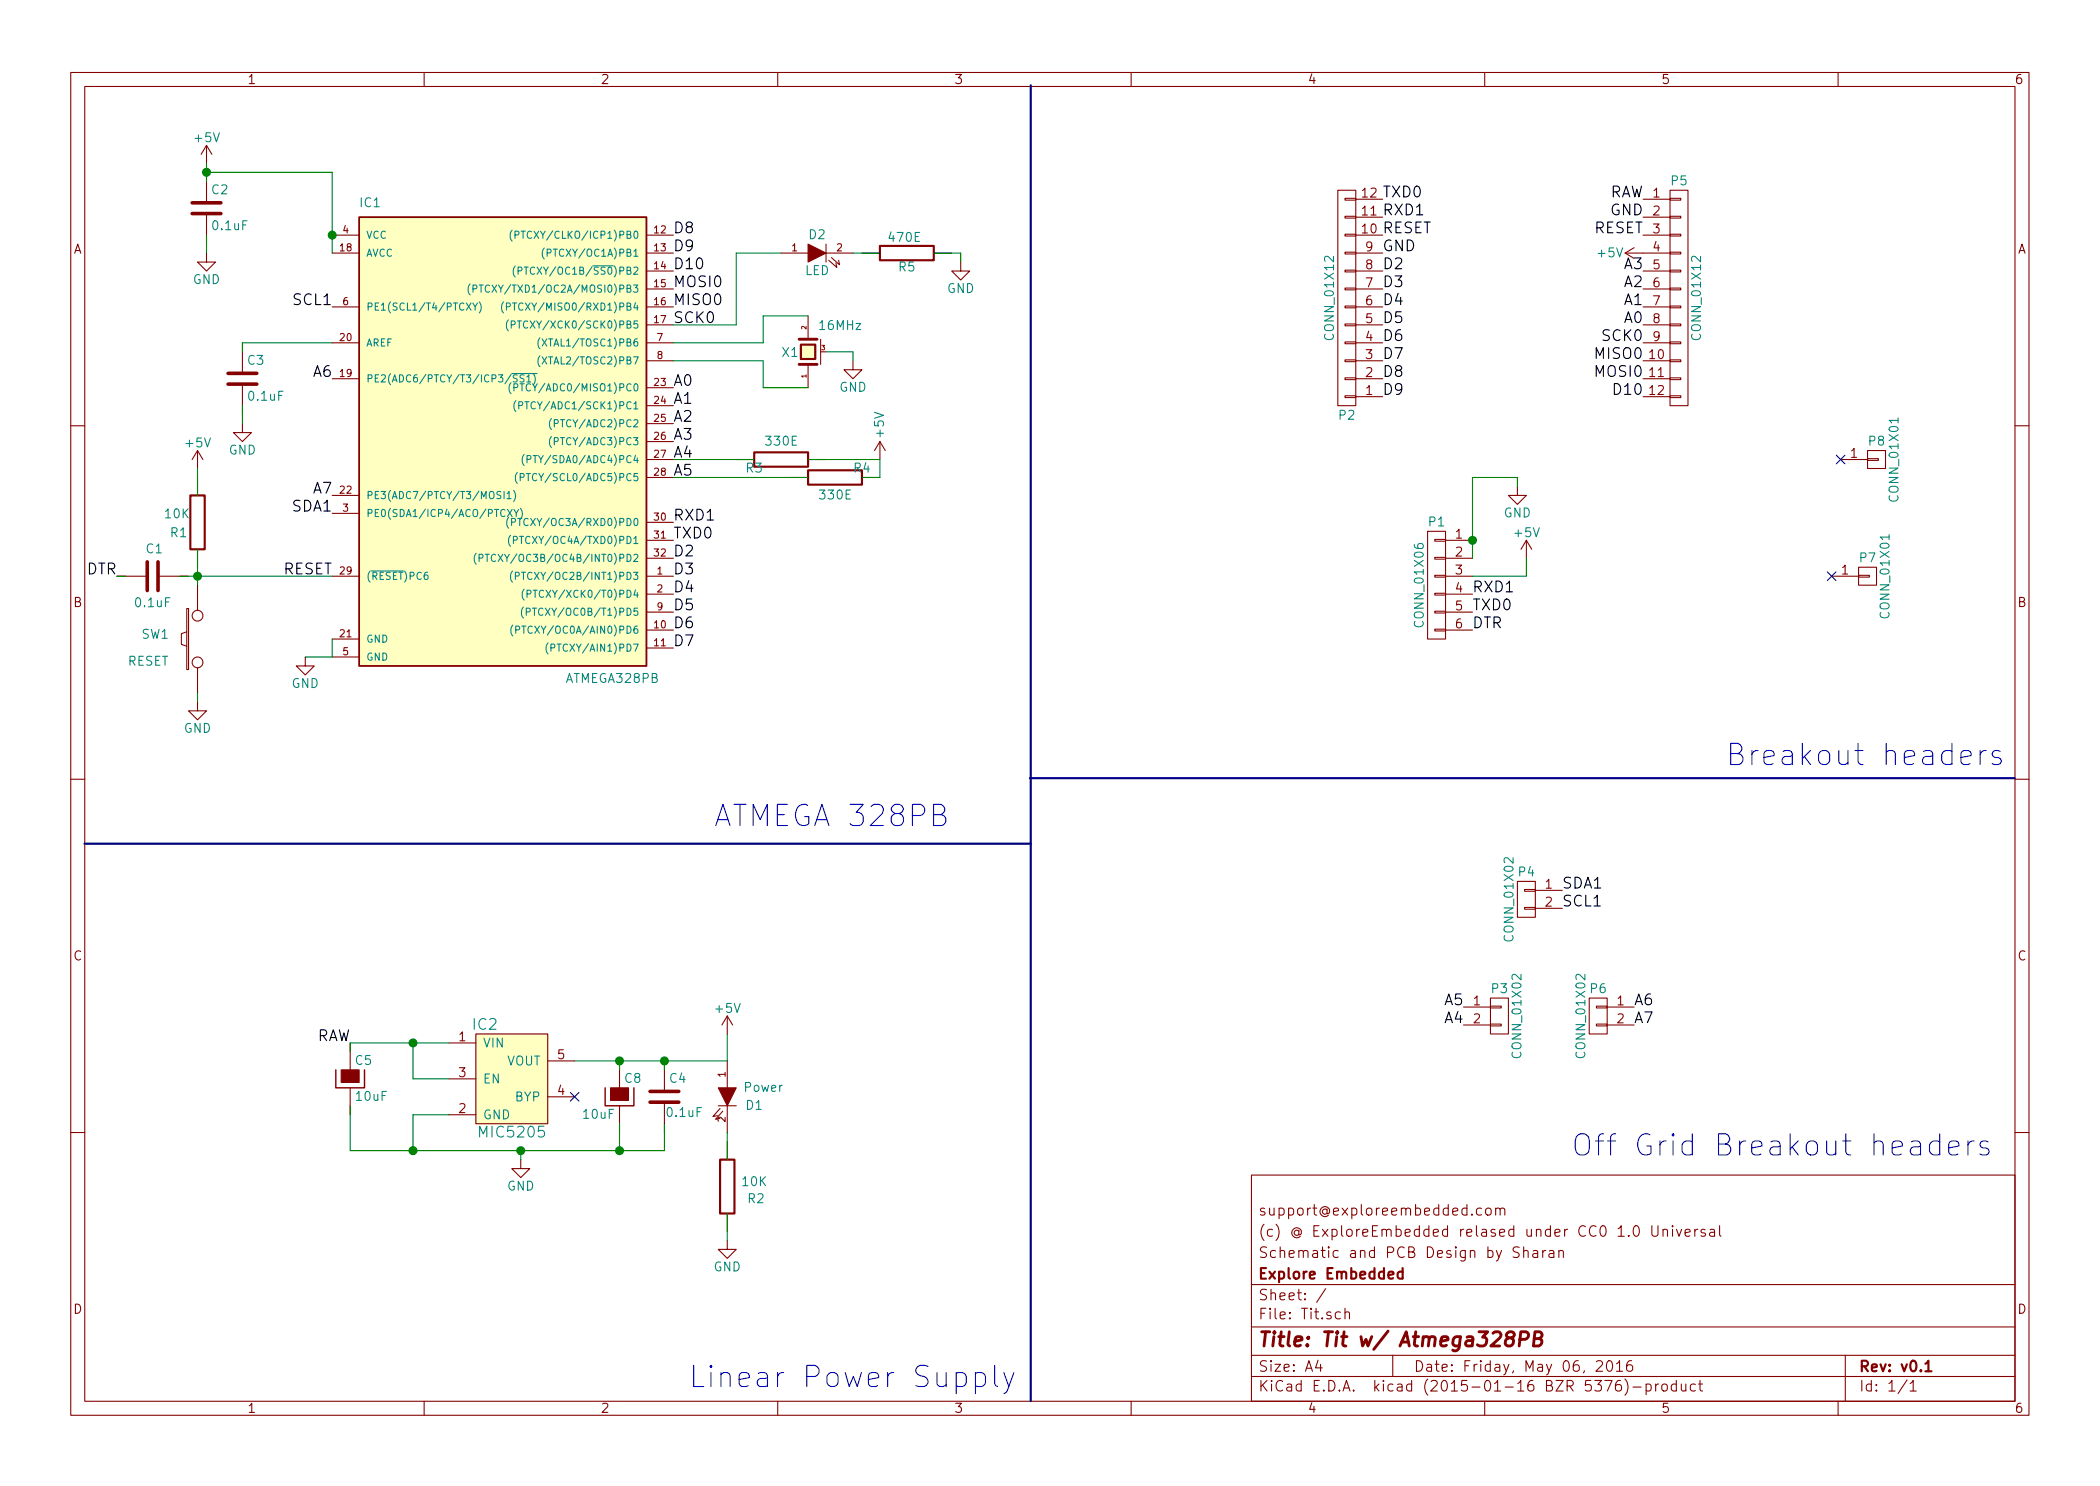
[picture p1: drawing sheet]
<svg xmlns="http://www.w3.org/2000/svg" width="297mm" height="210mm" viewBox="0 0 297 210" stroke-linecap="round" stroke-linejoin="round" font-family="sans-serif">
<g fill="none" stroke="#840000" stroke-width=".15">
<path d="M10 10.3h277v189.9h-277zM12 12.2h273v186.1h-273zM60 10.3v1.9M110 10.3v1.9M160 10.3v1.9M210 10.3v1.9M260 10.3v1.9M29.2 35.8v1.3h1.3l-1.3 1.2-1.3-1.2h1.3M29.2 20.6l.8 1.2M29.2 20.6l-.8 1.2M29.2 20.6v2.5M29.2 24.4v4.3"/>
<path d="M29.2 30.2v4.3M47 33.3h3.8M47 35.8h3.8M91.4 33.3h3.8M91.4 35.8h3.8M91.4 38.3h3.8M110.5 35.8h3.8M116.8 35.8h3.8M116.8 34.5v2.6M117.2 36.8l1.2 1-.2-.6M117.6 36.4l1.1 1.1-.1-.7M121.9 35.8h2.6"/>
<path d="M132.1 35.8h2.5M135.9 37.1v1.2h1.3l-1.3 1.3-1.3-1.3h1.3M189.2 26.9h2.6v30.5h-2.6zM190.2 28.1h1.6v.2h-1.6zM190.2 30.6h1.6v.3h-1.6zM190.2 33.1h1.6v.3h-1.6zM190.2 35.7h1.6v.2h-1.6zM190.2 38.2h1.6v.3h-1.6zM191.8 33.3h3.8M191.8 35.8h3.8M191.8 38.3h3.8M191.8 30.7h3.8"/>
<path d="M191.8 28.2h3.8M229.9 35.8h6.3M229.9 35.8l1.2 .8M231.1 35l-1.2 .8M232.4 33.3h3.8M232.4 38.3h3.8M232.4 30.7h3.8M232.4 28.2h3.8M236.2 26.9h2.6v30.5h-2.6zM236.2 38.2h1.5v.3h-1.5zM236.2 35.7h1.5v.2h-1.5zM236.2 33.1h1.5v.3h-1.5z"/>
<path d="M236.2 30.6h1.5v.3h-1.5zM236.2 28.1h1.5v.2h-1.5zM34.3 59.9v1.3h1.3l-1.3 1.3-1.3-1.3h1.3M34.3 48.5v4.3M34.3 54.4v4.3M47 43.4h3.8M47 48.5h3.8M47 53.6h3.8M91.4 43.4h3.8M91.4 48.5h3.8M91.4 51h3.8M91.4 54.9h3.8"/>
<path d="M91.4 57.4h3.8M91.4 40.9h3.8M91.4 59.9h3.8M91.4 46h3.8M114.3 44.7v3.3M114.3 51.6v3.3M116.1 48v3.6M120.6 51v1.3h1.3l-1.3 1.3-1.2-1.3h1.2M190.2 40.8h1.6v.2h-1.6zM190.2 43.3h1.6v.3h-1.6zM190.2 45.8h1.6v.3h-1.6zM190.2 48.4h1.6v.2h-1.6z"/>
<path d="M190.2 50.9h1.6v.3h-1.6zM190.2 53.5h1.6v.2h-1.6zM190.2 56h1.6v.3h-1.6zM191.8 43.4h3.8M191.8 48.5h3.8M191.8 51h3.8M191.8 40.9h3.8M191.8 46h3.8M191.8 53.6h3.8M191.8 56.1h3.8M232.4 43.4h3.8M232.4 48.5h3.8"/>
<path d="M232.4 51h3.8M232.4 40.9h3.8M232.4 46h3.8M232.4 53.6h3.8M232.4 56.1h3.8M236.2 56h1.5v.3h-1.5zM236.2 53.5h1.5v.2h-1.5zM236.2 50.9h1.5v.3h-1.5zM236.2 48.4h1.5v.2h-1.5zM236.2 45.8h1.5v.3h-1.5zM236.2 43.3h1.5v.3h-1.5zM236.2 40.8h1.5v.2h-1.5z"/>
<path d="M10 60.2h2M27.9 63.7v2.6M27.9 67.6v2.5M27.9 77.7v2.6M27.9 63.7l-.7 1.3M27.9 63.7l.8 1.3M47 72.6h3.8M47 70.1h3.8M91.4 73.9h3.8M91.4 76.4h3.8M91.4 79h3.8M91.4 62.5h3.8"/>
<path d="M91.4 65h3.8M91.4 67.6h3.8M104.1 65h2.6M111.8 67.6h2.5M114.3 65h2.5M121.9 67.6h2.6M124.5 62.5l-.8 1.2M124.5 62.5v2.5M124.5 62.5l.7 1.2M201.9 75.2h2.6v15.2h-2.6zM202.9 78.9h1.6v.2h-1.6zM202.9 76.3h1.6v.3h-1.6z"/>
<path d="M204.5 76.4h3.8M204.5 79h3.8M214.6 68.8v1.3h1.3l-1.3 1.3-1.2-1.3h1.2M215.9 76.4l-.8 1.3M215.9 76.4v2.6M215.9 76.4l.8 1.3M260.3 65h3.9M264.2 64.9h1.5v.2h-1.5zM264.2 63.7h2.5v2.6h-2.5zM285 60.2h2M16.5 81.5h4.3M22.4 81.5h4.3"/>
<path d="M26.4 86.1h.3v8.6h-.3zM26.4 89.4l-.7 .3v1.5l.7 .2M27.9 99.3v1.3h1.3l-1.3 1.2-1.2-1.2h1.2M27.9 82.8v3.6M27.9 94.5v3.5M43.2 93v1.2h1.2l-1.2 1.3-1.3-1.3h1.3M47 81.5h3.8M47 93h3.8M47 90.4h3.8M91.4 81.5h3.8M91.4 84.1h3.8M91.4 86.6h3.8"/>
<path d="M91.4 89.1h3.8M91.4 91.7h3.8M202.9 89h1.6v.3h-1.6zM202.9 86.5h1.6v.2h-1.6zM202.9 83.9h1.6v.3h-1.6zM202.9 81.4h1.6v.3h-1.6zM204.5 81.5h3.8M204.5 84.1h3.8M204.5 86.6h3.8M204.5 89.1h3.8M259.1 81.5h3.8M262.9 81.4h1.5v.3h-1.5z"/>
<path d="M262.9 80.3h2.5v2.5h-2.5zM10 110.3h2M285 110.3h2M214.6 124.7h2.6v5.1h-2.6zM215.6 128.4h1.6v.2h-1.6zM215.6 125.9h1.6v.2h-1.6zM217.2 126h3.8M217.2 128.5h3.8M49.5 147.6v3.8M49.5 153.9v3.8M63.5 147.6h3.8M63.5 157.7h3.8"/>
<path d="M63.5 152.6h3.8M67.3 146.3h10.2v12.7h-10.2zM77.5 155.2h3.8M77.5 150.1h3.8M87.6 150.1v3.8M87.6 156.5v3.8M94 150.1v4.3M94 156v4.3M101.6 156.5h2.5M101.9 156.8l-1.1 1.2 .7-.1M102.2 157.2l-1 1.2 .7-.2M102.9 143.8v2.5"/>
<path d="M102.9 150.1v3.8M102.9 156.5v3.8M102.9 143.8l-.8 1.2M102.9 143.8l.7 1.2M207 142.5h3.8M207 145h3.8M210.8 144.9h1.5v.3h-1.5zM210.8 142.4h1.5v.2h-1.5zM210.8 141.2h2.6v5.1h-2.6zM224.8 141.2h2.5v5.1h-2.5zM225.8 144.9h1.5v.3h-1.5zM225.8 142.4h1.5v.2h-1.5z"/>
<path d="M227.3 142.5h3.8M227.3 145h3.8M10 160.2h2M73.7 164.1v1.2h1.2l-1.2 1.3-1.3-1.3h1.3M102.9 175.5v1.3h1.2l-1.2 1.2-1.3-1.2h1.3M102.9 161.5v2.6M102.9 171.7v2.5M177 166.3h108v32h-108zM209.5 171l-.4-.1-.3 .3 .1 .6 .2 .1h.4M210.2 171.1a.41 .41 0 0 1 .7 .1v.4a.41 .41 0 0 1-.4 .3 .41 .41 0 0 1-.4-.3zM211.6 171.1a.38 .38 0 0 1 .6 0v.8M211.6 170.9v1"/>
<path d="M212.2 171.1a.36 .36 0 0 1 .3-.2 .36 .36 0 0 1 .4 .2v.8M214.9 176.5l-.2-.1-.5 .1a.35 .35 0 0 0-.2 .4 .35 .35 0 0 0 .3 .2l.4 .2a.35 .35 0 0 1 .2 .3 .35 .35 0 0 1-.3 .3l-.6-.1M215.5 177.1a.38 .38 0 0 1 .7 0v.8M215.5 176.4v1.5M216.9 177l.1-.1 .4 .1 .1 .9M217.5 177.3l-.5 .1-.2 .2 .1 .2 .1 .1 .5-.1M218.2 176.9v1M218.6 176.9l-.2 .1-.2 .2M219.2 177l.1-.1 .4 .1 .1 .9M219.8 177.3l-.5 .1-.2 .2 .1 .2 .1 .1 .5-.1M220.5 177.1a.38 .38 0 0 1 .6 0v.8M220.5 176.9v1"/>
<path d="M233.7 173.4v1.2l.2 .3h.3l.3-.3v-1.2M235.2 174.1a.38 .38 0 0 1 .7 0v.8M235.2 173.9v1M236.6 173.4l-.1 .1 .1 .1 .1-.1-.1-.1v.2M236.6 173.9v1M237.1 173.9l.4 1 .4-1M238.4 174.4l.7-.1-.1-.3-.4-.1-.2 .2v.7l.2 .1 .4-.1M239.7 173.9v1M240.2 173.9l-.3 .1-.2 .2M241.2 174a.37 .37 0 0 0-.6 .1v.1a.54 .54 0 0 0 .6 .3v.1v.2l-.2 .1-.4-.1M241.9 174l.1-.1 .5 .1v.9M242.5 174.3l-.5 .1-.2 .2 .1 .2 .1 .1 .5-.1"/>
<path d="M243.2 173.4v1.3l.2 .2M285 160.2h2M60 198.3v1.9M110 198.3v1.9M160 198.3v1.9M177 194.8h108M177 191.8h108M177 187.8h108M177 181.8h108M186.4 192.5l-.3 1h.9M186.8 193v1M187.5 182.3l-1.3 2"/>
<path d="M189.6 185.7l-.4-.1-.3 .3 .1 .6 .2 .1 .4-.1M190.2 185.7a.38 .38 0 0 1 .7 .1v.8M190.2 185.1v1.5M197 191.8v3M210 198.3v1.9M225.8 192.7l.2-.2 .5 .1a.37 .37 0 0 1 .1 .6l-.9 .8h1M227 195.3h1l-.6 1.5M227.4 192.7a.35 .35 0 0 1 .3-.2 .35 .35 0 0 1 .3 .3 .77 .77 0 0 1-.4 1.2 .9 .9 0 0 1-.2-1.3zM228.7 193l.4-.5v1.5M228.7 194h.8M229.2 195.3a.59 .59 0 0 0-.7 .7l.1 .7 .2 .1h.3l.2-.1 .1-.5-.2-.2-.4-.1-.3 .3M229.8 195.1a1.71 1.71 0 0 1 0 2.3"/>
<path d="M230.8 192.5a.59 .59 0 0 0-.7 .7v.7l.3 .1h.3l.2-.1v-.5l-.1-.2-.4-.1-.3 .3M231 196.3h1.1M232.8 195.9a.48 .48 0 0 1 .7 .1l.1 .1-.1 .6a.48 .48 0 0 1-.7 0M232.8 195.8v1.5M234.2 195.8v1M234.6 195.8l-.3 .1-.1 .2M235.1 196a.41 .41 0 0 1 .7 .1v.4a.41 .41 0 0 1-.4 .3 .41 .41 0 0 1-.3-.3zM237.1 195.9l-.4-.1-.3 .3 .1 .6 .2 .1 .4-.1M237.1 195.3v1.5M237.8 195.8l.1 .9a.4 .4 0 0 0 .6 0M238.5 195.8v1M239.8 195.9l-.4-.1-.3 .3 .1 .6 .2 .1 .4-.1"/>
<path d="M240.3 195.8h.5M240.5 195.3v1.3l.2 .2h.1M260 198.3v1.9M261 191.8v6.5M269.7 195.2l-1.2 2M270.2 195.8l.4-.5v1.5M270.2 196.8h.8"/>
<circle cx="27.9" cy="87.1" r=".76"/>
<circle cx="27.9" cy="93.7" r=".76"/>
</g>
<path d="M124.5 34.8h7.6v2h-7.6zM113.3 48.8h2v2h-2zM26.9 70.1h2.1v7.6h-2.1zM106.7 64h7.6v2h-7.6zM114.3 66.5h7.6v2.1h-7.6zM101.9 164.1h2v7.6h-2zM198.4 179.4v1.5M198.4 180l-.4-.1-.3 .3 .1 .6 .2 .1 .4-.1M272.3 193l.5-.5v1.5M272.3 194h.9" fill="none" stroke="#840000" stroke-width=".3"/>
<path d="M113 51.6h2.6M113 48h2.6M213.4 189.3a.44 .44 0 0 1-.3-.5 .44 .44 0 0 1 .4-.4l.6 .1 .1 .3-.1 .3-.3 .2a.65 .65 0 0 0-.8 .3 .65 .65 0 0 0 .1 .7l.5 .1a.68 .68 0 0 0 .4-1l-.2-.1M215 189.5h.7a.56 .56 0 0 0 .5-.5 .56 .56 0 0 0-.3-.6h-.8l-.2 2M217 189.4h.7a.5 .5 0 0 0 .4-.4 .5 .5 0 0 0-.3-.6h-.7l-.2 2h.8a.53 .53 0 0 0 .4-.5 .53 .53 0 0 0-.4-.5" fill="none" stroke="#840000" stroke-width=".41"/>
<path d="M47.5 151.4v2.5h4.1v-2.5M85.6 153.9v2.6h4.1v-2.6" fill="none" stroke="#840000" stroke-width=".2"/>
<g fill="#840000" stroke="#840000" stroke-width=".15">
<path d="M48.3 151.4h2.5v1.8h-2.5z"/>
<path d="M101.6 153.9h2.5l-1.2 2.6z"/>
<path d="M86.4 153.9h2.5v1.8h-2.5z"/>
<path d="M114.3 34.5l2.5 1.3-2.5 1.3z"/>
</g>
<g fill="#ffffc2" stroke="#ffffc2" stroke-width=".25">
<path d="M50.8 30.7h40.6v63.5h-40.6z"/>
<path d="M67.3 146.3h10.2v12.7h-10.2z"/>
<path d="M113.3 48.8h2v2h-2z"/>
</g>
<path d="M50.8 30.7h40.6v63.5h-40.6z" fill="none" stroke="#840000" stroke-width=".25"/>
<g fill="none" stroke="#008484" stroke-width=".15">
<path d="M72.4 32.6a1.2 1.2 0 0 0 0 1.5M72.8 33.2h.5l.1-.2-.1-.2-.5-.1v1M72.9 37.6a1.2 1.2 0 0 0 0 1.6M73.3 38.3h.5v-.2v-.3h-.5v1M74.1 37.8h.6M77 35.1a1.2 1.2 0 0 0 0 1.5M83.8 37.6h2.9M66 42.9l.6 1M66.5 40.2a1.2 1.2 0 0 0 0 1.5M66.6 42.9l-.6 1M66.9 42.9l.3 .5 .3-.5M66.9 40.9l.5-.1 .1-.1-.1-.3-.5-.1v1"/>
<path d="M67.2 43.4v.5M67.8 40.3h.6M67.8 42.7a1.2 1.2 0 0 1 0 1.6M68 40.3v1M71.2 42.7a1.2 1.2 0 0 0 0 1.6M71.6 43.4h.5l.1-.2-.1-.3h-.5v1M71.9 45.3a1.2 1.2 0 0 0 0 1.5M72.3 54.1a1.2 1.2 0 0 0 0 1.6M72.3 45.9h.5l.1-.2-.1-.2-.5-.1v1M72.4 52.9h3.6M72.5 42.9h.6M72.7 54.8h.5l.1-.2-.1-.2-.5-.1v1"/>
<path d="M73 56.7a1.2 1.2 0 0 0 0 1.5M73.2 53.1l-.4-.1-.2 .2 .1 .3 .4 .2v.2l-.1 .1h-.4M73.2 45.4h.6M73.4 57.4l.5-.1v-.1v-.3l-.5-.1v1.1M74.1 53.1l-.4-.1-.1 .2v.3l.5 .2v.2l-.2 .1h-.3M74.5 53.3l.3-.3v1M75.4 52.9a1.2 1.2 0 0 1 0 1.5M76.4 47.8a1.2 1.2 0 0 0 0 1.5M76.4 50.3a1.2 1.2 0 0 0 0 1.6M76.7 47.9l.6 1.1M76.7 50.5l.6 1M77.3 47.9l-.6 1.1"/>
<path d="M77.3 50.5l-.6 1M78 59.2a1.2 1.2 0 0 0 0 1.6M67.4 78.3a1.2 1.2 0 0 0 0 1.5M67.8 79l.4-.1 .1-.1-.1-.3-.4-.1v1M68.6 78.4h.6M68.9 78.4v1M70.1 78.5a.4 .4 0 0 0-.5 0 .4 .4 0 0 0-.1 .5 .37 .37 0 0 0 .2 .4 .37 .37 0 0 0 .4-.1M70.8 69.6l-.3-.1-.2 .2 .1 .3 .4 .2v.3l-.1 .1-.4-.1M71.3 69.5v1.1M71.7 69.8l.3-.3v1.1M71.7 70.6h.6M71.8 72.1l.6 1"/>
<path d="M72 73.2a1.2 1.2 0 0 0 0 1.5M72.2 75.7a1.2 1.2 0 0 0 0 1.6M72.4 73.9l.4-.1 .1-.1-.1-.3-.4-.1v1.1M72.4 72.1l-.6 1M72.6 76.4h.5l.1-.2-.1-.3h-.5v1M72.6 69.4a1.2 1.2 0 0 1 0 1.5M72.7 72.1l.3 .5 .4-.5M73 72.6v.5M73.2 66.8a1.2 1.2 0 0 0 0 1.6M73.6 67.5h.5v-.2v-.2l-.5-.1v1M73.6 71.9a1.2 1.2 0 0 1 0 1.6M74.1 64.3a1.2 1.2 0 0 0 0 1.6"/>
<path d="M74.5 65l.5-.1 .1-.1-.1-.3h-.5v1M78 61.8a1.2 1.2 0 0 0 0 1.5M52.5 80.8h4.6M72.5 80.8a1.2 1.2 0 0 0 0 1.6M72.5 88.4a1.2 1.2 0 0 0 0 1.6M72.9 81.5h.5l.1-.2-.1-.3h-.5v1M72.9 89.1h.5l.1-.2-.1-.3h-.5v1M73.8 81h.5M74 85.9a1.2 1.2 0 0 0 0 1.5M74.1 83.4a1.2 1.2 0 0 0 0 1.5M74.4 86.6l.5-.1 .1-.1-.1-.3-.5-.1v1.1M74.5 84h.5l.1-.2-.1-.2-.5-.1v1"/>
<path d="M77.5 91a1.2 1.2 0 0 0 0 1.5M77.9 91.7l.5-.1 .1-.1-.1-.3-.5-.1v1"/>
</g>
<path d="M27.2 30.2h4M27.2 28.7h4M32.3 54.4h4M32.3 52.8h4M20.8 79.5v4.1M22.4 79.5v4.1M91.9 156h4.1M91.9 154.4h4.1" fill="none" stroke="#840000" stroke-width=".51"/>
<path d="M145.8 12.1v186.1M11.9 119.4h133.9M145.7 110.1h139.3" fill="none" stroke="#000084" stroke-width=".3"/>
<g fill="none" stroke="#0000c2" stroke-width=".15">
<path d="M132.1 115.3h.9a.74 .74 0 0 0 .6-.8 .74 .74 0 0 0-.6-.7h-.9v3h1.1a.78 .78 0 0 0 .6-.8 .78 .78 0 0 0-.8-.7M277.4 107.2l1.4-.3-.1-.6-.3-.1h-.6l-.3 .1-.1 .3v1.2l.1 .2 .3 .2h.6l.3-.2M280.1 106.2v2M280.9 106.2a.73 .73 0 0 0-.8 .6M282.9 106.3l-.2-.1h-.5l-.3 .1-.1 .3 .1 .4 1 .3 .2 .3-.2 .4-.2 .2h-.6l-.3-.2M274.4 161.6a.96 .96 0 0 0-1.5 .4v.9l.2 .2a.99 .99 0 0 0 1.3 .2M274.4 160.4v3M275.6 162.4l1.5-.3-.2-.5-.2-.2h-.6l-.3 .2-.2 .3v1.1l.2 .3 .3 .1h.6l.2-.1M278.4 161.4v2M279.2 161.4a.73 .73 0 0 0-.8 .6M281.2 161.6l-.3-.2h-.4l-.3 .2-.1 .3 .1 .4 1 .3 .2 .3-.2 .4-.3 .1h-.5l-.3-.1M138 194.3l.3-.1h.5l.3 .1 .3 .5v.8l-.3 .5-.3 .1h-.5l-.3-.1"/>
<path d="M138 194.2v3M140.7 193.2v2.6l.1 .3 .3 .1M142 194.2l.7 2M143.4 194.2l-1 2.7-.4 .3"/>
</g>
<g fill="none" stroke="#008400" stroke-width=".15">
<path d="M29.2 24.4h17.8v11.4M29.2 23.1v2.5M29.2 33.3v2.5M110.5 35.8h-6.4v10.2h-8.9M120.6 35.8h3.9M132.1 35.8h3.8v1.3M34.3 57.4v2.5M47 48.5h-12.7v1.3M95.2 51h12.7v3.9h6.4M114.3 44.7h-6.4v3.8h-12.7M116.8 49.8h3.8v1.2M27.9 66.3v3.8"/>
<path d="M27.9 77.7v5.1M95.2 67.6h19.1M95.2 65h11.5M114.3 65h10.2v2.6h-2.6M214.6 68.8v-1.2h-6.3v11.4M215.9 79v2.5h-7.6M16.5 81.5h1.3M25.4 81.5h21.6M27.9 98v1.3M47 90.4v2.6h-3.8M49.5 156.5v6.3h44.5v-3.8M58.4 147.6v5h5.1"/>
<path d="M63.5 147.6h-14v1.2M63.5 157.7h-5.1v5.1M87.6 150.1v1.3M87.6 159v3.8M94 150.1v1.3M102.9 146.3v3.8h-21.6M73.7 162.8v1.3M102.9 160.3v3.8M102.9 171.7v3.8"/>
</g>
<g fill="#008400" stroke="#008400" stroke-width=".25">
<circle cx="208.3" cy="76.4" r=".51"/>
<circle cx="87.6" cy="150.1" r=".51"/>
<circle cx="94" cy="150.1" r=".51"/>
<circle cx="58.4" cy="147.6" r=".51"/>
<circle cx="87.6" cy="162.8" r=".51"/>
<circle cx="58.4" cy="162.8" r=".51"/>
<circle cx="73.7" cy="162.8" r=".51"/>
<circle cx="47" cy="33.3" r=".51"/>
<circle cx="27.9" cy="81.5" r=".51"/>
<circle cx="29.2" cy="24.4" r=".51"/>
</g>
<path d="M259.7 64.4l1.3 1.2M261 64.4l-1.3 1.2M258.5 80.9l1.2 1.2M259.7 80.9l-1.2 1.2M80.7 154.6l1.2 1.2M81.9 154.6l-1.2 1.2" fill="none" stroke="#000084" stroke-width=".15"/>
<g font-size="4.2" fill="#0000c2">
<text x="244.1" y="108.3">Breakout headers</text>
<text x="101" y="117">ATMEGA 328PB</text>
<text x="222.2" y="163.6">Off Grid Breakout headers</text>
<text x="97.4" y="196.3">Linear Power Supply</text>
</g>
<text font-size="2.8" fill="#840000" x="178" y="190.5">Title: Tit w/ Atmega328PB</text>
<g font-size="2.1">
<text x="195.6" y="27.9">TXD0</text>
<text x="227.3" y="27.9">RAW</text>
<text x="95.2" y="33">D8</text>
<text x="95.2" y="35.6">D9</text>
<text x="195.6" y="30.5">RXD1</text>
<text x="195.6" y="33">RESET</text>
<text x="195.6" y="35.6">GND</text>
<text x="225.3" y="33">RESET</text>
<text x="227.7" y="30.5">GND</text>
<text x="95.2" y="38.1">D10</text>
<text x="95.2" y="40.6">MOSI0</text>
<text x="195.6" y="38.1">D2</text>
<text x="195.6" y="40.6">D3</text>
<text x="229.7" y="38.1">A3</text>
<text x="229.7" y="40.6">A2</text>
<text x="41.6" y="43.2">SCL1</text>
<text x="95.2" y="43.2">MISO0</text>
<text x="95.2" y="45.7">SCK0</text>
<text x="195.6" y="43.2">D4</text>
<text x="195.6" y="45.7">D5</text>
<text x="229.7" y="43.2">A1</text>
<text x="229.7" y="45.7">A0</text>
<text x="44.3" y="53.3">A6</text>
<text x="195.6" y="48.3">D6</text>
<text x="195.6" y="50.8">D7</text>
<text x="195.6" y="53.3">D8</text>
<text x="225.8" y="50.8">MISO0</text>
<text x="225.8" y="53.3">MOSI0</text>
<text x="226.7" y="48.3">SCK0</text>
<text x="95.2" y="59.7">A2</text>
<text x="95.2" y="57.1">A1</text>
<text x="95.2" y="54.6">A0</text>
<text x="195.6" y="55.9">D9</text>
<text x="228.5" y="55.9">D10</text>
<text x="95.2" y="62.2">A3</text>
<text x="95.2" y="64.8">A4</text>
<text x="44.3" y="69.8">A7</text>
<text x="95.2" y="67.3">A5</text>
<text x="41.3" y="72.4">SDA1</text>
<text x="95.2" y="76.2">TXD0</text>
<text x="95.2" y="73.7">RXD1</text>
<text x="12.1" y="81.3">DTR</text>
<text x="39.9" y="81.3">RESET</text>
<text x="95.2" y="78.7">D2</text>
<text x="95.2" y="81.3">D3</text>
<text x="95.2" y="83.8">D4</text>
<text x="208.3" y="83.8">RXD1</text>
<text x="95.2" y="86.4">D5</text>
<text x="95.2" y="88.9">D6</text>
<text x="208.3" y="86.4">TXD0</text>
<text x="208.3" y="88.9">DTR</text>
<text x="95.2" y="91.4">D7</text>
<text x="221" y="125.7">SDA1</text>
<text x="221" y="128.3">SCL1</text>
<text x="204.3" y="142.2">A5</text>
<text x="231.1" y="142.2">A6</text>
<text x="44.4" y="147.3">RAW</text>
<text x="204.3" y="144.8">A4</text>
<text x="231.1" y="144.8">A7</text>
</g>
<g font-size="2.1" fill="#008484">
<text x="66.9" y="145.7">IC2</text>
<text x="68.1" y="161">MIC5205</text>
</g>
<g font-size="2.1" fill="#840000">
<text x="178" y="172">support@exploreembedded.com</text>
<text x="178" y="178">Schematic and PCB Design by Sharan</text>
<text x="178" y="175">(c) @ ExploreEmbedded relased under CC0 1.0 Universal</text>
<text x="178" y="184">Sheet: /</text>
<text x="178" y="181">Explore Embedded</text>
<text x="178" y="186.7">File: Tit.sch</text>
<text x="178" y="196.9">KiCad E.D.A. kicad (2015-01-16 BZR 5376)-product</text>
<text x="178" y="194.1">Size: A4</text>
<text x="200" y="194.1">Date: Friday, May 06, 2016</text>
<text x="263" y="194.1">Rev: v0.1</text>
<text x="263" y="196.9">Id: 1/1</text>
</g>
<g font-size="1.8" fill="#840000">
<text x="35" y="11.9">1</text>
<text x="85" y="11.9">2</text>
<text x="135" y="11.9">3</text>
<text x="185" y="11.9">4</text>
<text x="235" y="11.9">5</text>
<text x="285" y="11.9">6</text>
<text x="192.7" y="27.9">12</text>
<text x="233.8" y="27.9">1</text>
<text x="10.4" y="35.9">A</text>
<text x="192.7" y="33">10</text>
<text x="192.7" y="30.5">11</text>
<text x="193.2" y="35.6">9</text>
<text x="233.8" y="30.5">2</text>
<text x="233.8" y="33">3</text>
<text x="233.8" y="35.6">4</text>
<text x="285.4" y="35.9">A</text>
<text x="193.2" y="40.6">7</text>
<text x="193.2" y="38.1">8</text>
<text x="233.8" y="38.1">5</text>
<text x="233.8" y="40.6">6</text>
<text x="193.2" y="45.7">5</text>
<text x="193.2" y="43.2">6</text>
<text x="233.8" y="43.2">7</text>
<text x="233.8" y="45.7">8</text>
<text x="193.2" y="53.3">2</text>
<text x="193.2" y="50.8">3</text>
<text x="193.2" y="48.3">4</text>
<text x="233.3" y="50.8">10</text>
<text x="233.3" y="53.3">11</text>
<text x="233.8" y="48.3">9</text>
<text x="193.2" y="55.9">1</text>
<text x="233.3" y="55.9">12</text>
<text x="261.8" y="64.8">1</text>
<text x="205.9" y="76.2">1</text>
<text x="205.9" y="78.7">2</text>
<text x="205.9" y="81.3">3</text>
<text x="205.9" y="83.8">4</text>
<text x="260.5" y="81.3">1</text>
<text x="10.4" y="85.9">B</text>
<text x="205.9" y="86.4">5</text>
<text x="205.9" y="88.9">6</text>
<text x="285.4" y="85.9">B</text>
<text x="218.6" y="125.7">1</text>
<text x="218.6" y="128.3">2</text>
<text x="10.4" y="135.9">C</text>
<text x="285.4" y="135.9">C</text>
<text x="208.4" y="142.2">1</text>
<text x="228.8" y="142.2">1</text>
<text x="64.9" y="147.3">1</text>
<text x="78.9" y="149.9">5</text>
<text x="208.4" y="144.8">2</text>
<text x="228.8" y="144.8">2</text>
<text x="64.9" y="152.4">3</text>
<text x="78.9" y="154.9">4</text>
<text x="64.9" y="157.5">2</text>
<text x="10.4" y="185.9">D</text>
<text x="285.4" y="185.9">D</text>
<text x="35" y="199.9">1</text>
<text x="85" y="199.9">2</text>
<text x="135" y="199.9">3</text>
<text x="185" y="199.9">4</text>
<text x="235" y="199.9">5</text>
<text x="285" y="199.9">6</text>
</g>
<g font-size="1.8" fill="#008484">
<text x="27.6" y="20.1">+5V</text>
<text x="30" y="27.5">C2</text>
<text x="51" y="29.3">IC1</text>
<text x="236.4" y="26.2">P5</text>
<text x="30.2" y="32.6">0.1uF</text>
<text x="114.5" y="33.8">D2</text>
<text x="125.8" y="34.2">470E</text>
<text x="27.3" y="40.2">GND</text>
<text x="113.8" y="38.9">LED</text>
<text x="127.2" y="38.4">R5</text>
<text x="133.9" y="41.4">GND</text>
<text x="226.1" y="36.4">+5V</text>
<text x="116" y="46.7">16MHz</text>
<text x="188.7" y="47.8" transform="rotate(-90 188.7 47.8)">CONN_01X12</text>
<text x="240.6" y="47.8" transform="rotate(-90 240.6 47.8)">CONN_01X12</text>
<text x="35.1" y="51.6">C3</text>
<text x="110.7" y="50.5">X1</text>
<text x="35.3" y="56.7">0.1uF</text>
<text x="118.7" y="55.4">GND</text>
<text x="189.4" y="59.4">P2</text>
<text x="26.3" y="63.3">+5V</text>
<text x="32.3" y="64.3">GND</text>
<text x="108.4" y="63">330E</text>
<text x="125" y="61.8" transform="rotate(-90 125 61.8)">+5V</text>
<text x="264.4" y="63">P8</text>
<text x="105.6" y="66.8">R3</text>
<text x="116.1" y="70.7">330E</text>
<text x="120.8" y="66.8">R4</text>
<text x="268.5" y="70.7" transform="rotate(-90 268.5 70.7)">CONN_01X01</text>
<text x="23.4" y="73.3">10K</text>
<text x="24.2" y="76">R1</text>
<text x="202.1" y="74.5">P1</text>
<text x="212.7" y="73.2">GND</text>
<text x="214.3" y="76">+5V</text>
<text x="20.7" y="78.3">C1</text>
<text x="263.1" y="79.5">P7</text>
<text x="19.3" y="85.9">0.1uF</text>
<text x="201.4" y="88.4" transform="rotate(-90 201.4 88.4)">CONN_01X06</text>
<text x="267.3" y="87.2" transform="rotate(-90 267.3 87.2)">CONN_01X01</text>
<text x="18" y="94.2">RESET</text>
<text x="20" y="90.4">SW1</text>
<text x="41.2" y="97.3">GND</text>
<text x="80.1" y="96.6">ATMEGA328PB</text>
<text x="26" y="103.7">GND</text>
<text x="214.8" y="124">P4</text>
<text x="214.1" y="132.9" transform="rotate(-90 214.1 132.9)">CONN_01X02</text>
<text x="101.3" y="143.3">+5V</text>
<text x="211" y="140.5">P3</text>
<text x="225" y="140.5">P6</text>
<text x="68.3" y="148.2">VIN</text>
<text x="215.2" y="149.4" transform="rotate(-90 215.2 149.4)">CONN_01X02</text>
<text x="224.2" y="149.4" transform="rotate(-90 224.2 149.4)">CONN_01X02</text>
<text x="50.3" y="150.7">C5</text>
<text x="50.4" y="155.7">10uF</text>
<text x="68.3" y="153.3">EN</text>
<text x="71.6" y="150.7">VOUT</text>
<text x="72.8" y="155.8">BYP</text>
<text x="88.4" y="153.2">C8</text>
<text x="94.7" y="153.2">C4</text>
<text x="105.3" y="154.5">Power</text>
<text x="68.3" y="158.4">GND</text>
<text x="82.6" y="158.3">10uF</text>
<text x="94.4" y="158">0.1uF</text>
<text x="105.6" y="157">D1</text>
<text x="105.1" y="167.8">10K</text>
<text x="71.7" y="168.4">GND</text>
<text x="105.8" y="170.2">R2</text>
<text x="100.9" y="179.9">GND</text>
</g>
<g font-size="1.4" fill="#840000">
<text x="48.1" y="35.6">18</text>
<text x="48.5" y="33">4</text>
<text x="92.6" y="33">12</text>
<text x="92.6" y="35.6">13</text>
<text x="112" y="35.6">1</text>
<text x="118.4" y="35.6">2</text>
<text x="92.6" y="38.1">14</text>
<text x="92.6" y="40.6">15</text>
<text x="48.5" y="43.2">6</text>
<text x="92.6" y="43.2">16</text>
<text x="92.6" y="45.7">17</text>
<text x="48.1" y="48.3">20</text>
<text x="48.1" y="53.3">19</text>
<text x="93" y="48.3">7</text>
<text x="93" y="50.8">8</text>
<text x="92.6" y="54.6">23</text>
<text x="92.6" y="57.1">24</text>
<text x="92.6" y="59.7">25</text>
<text x="92.6" y="62.2">26</text>
<text x="92.6" y="64.8">27</text>
<text x="48.1" y="69.8">22</text>
<text x="92.6" y="67.3">28</text>
<text x="48.5" y="72.4">3</text>
<text x="92.6" y="73.7">30</text>
<text x="92.6" y="76.2">31</text>
<text x="48.1" y="81.3">29</text>
<text x="92.6" y="78.7">32</text>
<text x="93" y="81.3">1</text>
<text x="93" y="83.8">2</text>
<text x="92.6" y="88.9">10</text>
<text x="93" y="86.4">9</text>
<text x="48.1" y="90.2">21</text>
<text x="48.5" y="92.7">5</text>
<text x="92.6" y="91.4">11</text>
<text x="102.6" y="152.4" transform="rotate(-90 102.6 152.4)">1</text>
<text x="102.6" y="158.7" transform="rotate(-90 102.6 158.7)">2</text>
</g>
<g font-size="1.4" fill="#008484">
<text x="51.8" y="33.8">VCC</text>
<text x="74.1" y="33.8">(PTCXY/CLKO/ICP1)PB0</text>
<text x="51.8" y="36.3">AVCC</text>
<text x="68.9" y="41.4">(PTCXY/TXD1/OC2A/MOSI0)PB3</text>
<text x="74.6" y="38.9">(PTCXY/OC1B/SS0)PB2</text>
<text x="77.7" y="36.3">(PTCXY/OC1A)PB1</text>
<text x="51.8" y="43.9">PE1(SCL1/T4/PTCXY)</text>
<text x="73.1" y="43.9">(PTCXY/MISO0/RXD1)PB4</text>
<text x="73.7" y="46.5">(PTCXY/XCK0/SCK0)PB5</text>
<text x="51.8" y="49">AREF</text>
<text x="77.1" y="49">(XTAL1/TOSC1)PB6</text>
<text x="77.1" y="51.6">(XTAL2/TOSC2)PB7</text>
<text x="51.8" y="54.1">PE2(ADC6/PTCY/T3/ICP3/SS1)</text>
<text x="73.9" y="55.4">(PTCY/ADC0/MISO1)PC0</text>
<text x="74.5" y="57.9">(PTCY/ADC1/SCK1)PC1</text>
<text x="75.6" y="65.5">(PTY/SDA0/ADC4)PC4</text>
<text x="78.7" y="60.4">(PTCY/ADC2)PC2</text>
<text x="78.7" y="63">(PTCY/ADC3)PC3</text>
<text x="51.8" y="70.6">PE3(ADC7/PTCY/T3/MOSI1)</text>
<text x="74.7" y="68.1">(PTCY/SCL0/ADC5)PC5</text>
<text x="51.8" y="73.1">PE0(SDA1/ICP4/ACO/PTCXY)</text>
<text x="73.5" y="74.4">(PTCXY/OC3A/RXD0)PD0</text>
<text x="73.7" y="77">(PTCXY/OC4A/TXD0)PD1</text>
<text x="51.8" y="82">(RESET)PC6</text>
<text x="69.9" y="79.5">(PTCXY/OC3B/OC4B/INT0)PD2</text>
<text x="74.2" y="82">(PTCXY/OC2B/INT1)PD3</text>
<text x="74.1" y="89.7">(PTCXY/OC0A/AIN0)PD6</text>
<text x="75.6" y="87.1">(PTCXY/OC0B/T1)PD5</text>
<text x="75.8" y="84.6">(PTCXY/XCK0/T0)PD4</text>
<text x="51.8" y="93.5">GND</text>
<text x="51.8" y="90.9">GND</text>
<text x="78.4" y="92.2">(PTCXY/AIN1)PD7</text>
</g>
<g font-size=".9" fill="#840000">
<text x="114" y="46.6" transform="rotate(-90 114 46.6)">2</text>
<text x="114" y="53.4" transform="rotate(-90 114 53.4)">1</text>
<text x="116.2" y="49.5">3</text>
</g>
</svg>
